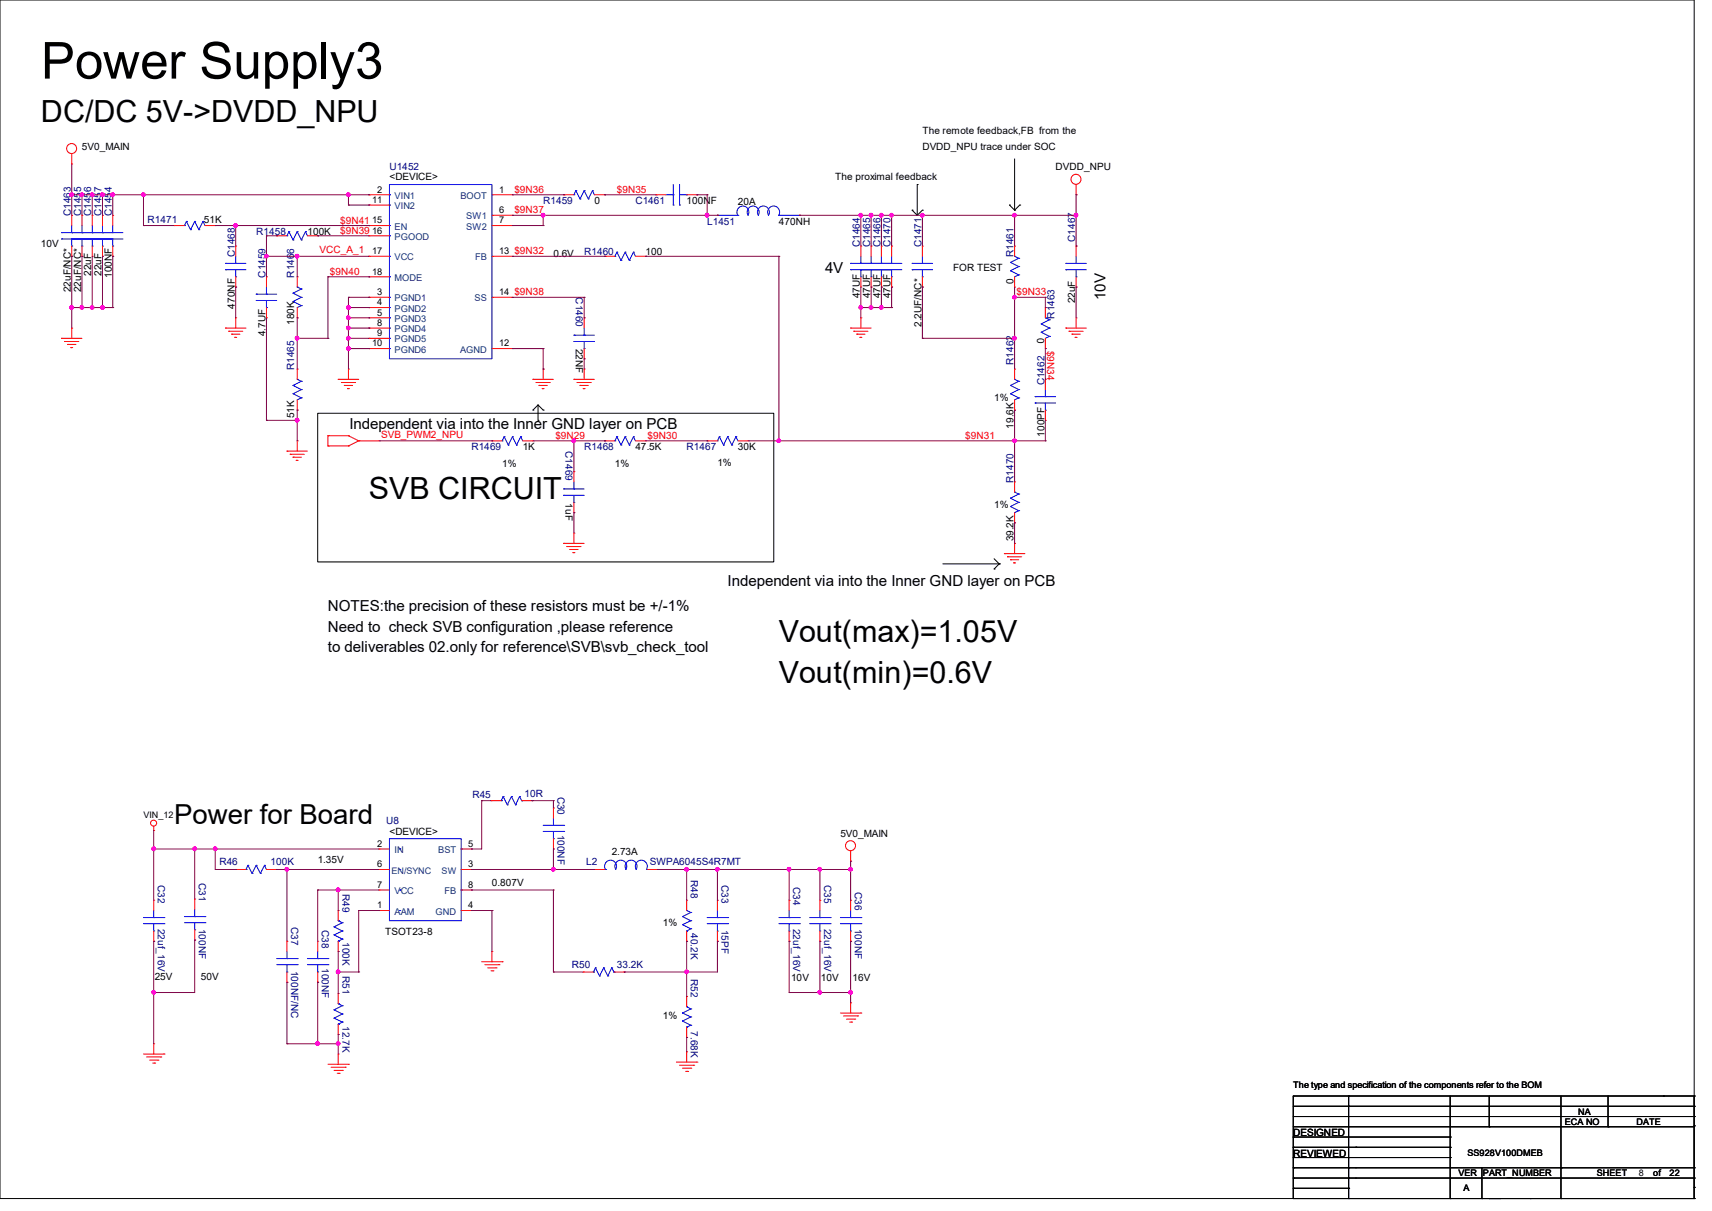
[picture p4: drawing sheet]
<svg xmlns="http://www.w3.org/2000/svg" width="297mm" height="210mm" viewBox="0 0 297 210" stroke-linecap="round" stroke-linejoin="round" font-family="sans-serif">
<g fill="none" stroke="#000" stroke-width=".17">
<path d="M0 0h293.9v207.9h-293.9zM158.2 36.4h.1M158.2 36.4l.9 .9M159.1 32h.1M159.1 32v5.3M160 36.4h.1M160 36.4l-.9 .9M175.1 35.6h.1M175.1 35.6l.9 .8M176 36.4h.1M176 27.6v8.8M176.9 35.6h.1"/>
<path d="M176.9 35.6l-.9 .8M55.1 71.7h79.1v25.8h-79.1zM92.5 71.1h.1M93.3 72.9h.1M93.3 70.2v2.7M93.3 70.2l-.8 .9M93.3 70.2l.9 .9M94.2 71.1h.1M163.6 97.8h9.8M172.5 98.7h.1M172.5 96.9l.9 .9M173.4 97.8h.1"/>
<path d="M173.4 97.8l-.9 .9M224.4 191.9h69.5v3.5h-69.5zM224.4 197.2h.1M224.4 199h.1M224.4 190.1h.1M224.4 193.6h69.5M224.4 190.1v1.8M224.4 195.4v12.5M224.4 199h27.2M224.4 197.2h27.2M224.6 190.1h69.3M234 191.9h.1"/>
<path d="M234 190.1h.1M234 190.1v17.8M235.2 199h.1M251.6 199h.1M251.6 197.2h.1M251.6 190.1v17.8M258.4 195.4h.1M258.4 190.1v5.3M270.8 190.1v17.8M279 195.4h.1M279 190.1v5.3M288.6 190.1h.1"/>
<path d="M293.9 193.6h.1M293.9 191.9h.1M293.9 195.2h.1M293.9 190.1h.1M224.4 200.7h.1M224.4 202.5h.1M224.4 204.3h.1M224.4 206.1h.1M224.4 207.9h.1M224.4 200.7h27.2M224.4 202.5h69.5M224.4 204.3h69.5"/>
<path d="M224.4 206.1h9.6M234 200.7h.1M234 202.5h.1M234 204.3h.1M234 206.1h.1M234 207.9h.1M251.6 207.9h.1M251.6 200.7h.1M257.1 207.9h.1M257.1 202.5v5.4M258.4 207.9h.1M260.1 207.9h.1"/>
<path d="M265.5 207.9h.1M270.8 202.5h.1M270.8 207.9h.1M293.9 204.3h.1M293.9 207.9h.1M293.9 205.9h.1M293.9 202.5h.1"/>
</g>
<g fill="none" stroke="#f00" stroke-width=".17">
<path d="M12.4 28.4h.1M12.4 37.3h.1M12.4 26.7v1.7M12.4 37.3v1.8M14.2 37.3h.1M14.2 37.3v1.8M16 37.3h.1M16 37.3v1.8M17.8 37.3h.1M17.8 37.3v1.8M19.6 37.3h.1M19.6 37.3v1.8"/>
<path d="M30.2 39.1h.1M30.2 39.1h1.8M35.6 39.1h1.7M37.3 39.1h.1M64 33.8h.1M64 35.6h.1M64 39.1h.1M64 33.8h3.6M64 39.1h3.6M64 35.6h3.6M85.3 33.8h3.6M85.3 37.3h3.6"/>
<path d="M85.3 39.1h3.6M88.9 33.8h.1M88.9 37.3h.1M88.9 39.1h.1M97.8 33.8h.1M97.8 33.8h1.8M103.1 33.8h1.8M104.9 33.8h.1M113.8 33.8h.1M113.8 33.8h1.8M119.1 33.8h1.8M120.9 33.8h.1"/>
<path d="M124.5 37.3h.1M138.7 37.3h.1M186.7 33.8h.1M186.7 32v1.8M10.7 58.7h.1M10.7 58.7h3.5M11.2 59.2h.1M11.2 59.2h2.5M11.7 59.7h.1M11.7 59.7h1.5M12.4 56.9h.1M12.4 44.4h.1"/>
<path d="M12.4 42.7v1.7M12.4 56.9v1.8M14.2 44.4h.1M14.2 42.7v1.7M16 44.4h.1M16 42.7v1.7M17.8 44.4h.1M17.8 42.7v1.7M19.6 44.4h.1M19.6 42.7v1.7M39.1 56.9h.1M39.1 56.9h3.6"/>
<path d="M39.7 57.4h.1M39.7 57.4h2.4M40.2 58h.1M40.2 58h1.4M40.7 58.5h.1M40.7 58.5h.4M40.9 55.1h.1M40.9 42.7h.1M40.9 49.8h.1M40.9 42.7v1.7M40.9 48v1.8M40.9 55.1v1.8"/>
<path d="M46.2 48h.1M46.2 55.1h.1M46.2 48v1.8M46.2 53.3v1.8M48 40.9h.1M48 40.9h1.8M51.6 48h.1M51.6 55.1h.1M51.6 48v1.8M51.6 53.3v1.8M53.3 40.9h1.8M55.1 40.9h.1"/>
<path d="M64 51.6h.1M64 53.3h.1M64 55.1h.1M64 56.9h.1M64 58.7h.1M64 40.9h.1M64 44.4h.1M64 48h.1M64 56.9h3.6M64 58.7h3.6M64 51.6h3.6M64 53.3h3.6"/>
<path d="M64 55.1h3.6M64 44.4h3.6M64 40.9h3.6M64 48h3.6M85.3 51.6h3.6M85.3 44.4h3.6M88.9 44.4h.1M88.9 51.6h.1M101.3 55.1h.1M101.3 55.1v1.8M104.9 44.4h.1M104.9 44.4h1.8"/>
<path d="M110.2 44.4h1.8M112 44.4h.1M147.6 56.9h.1M147.6 56.9h3.5M148.1 57.4h.1M148.1 57.4h2.5M148.6 58h.1M148.6 58h1.5M149.2 58.5h.1M149.2 58.5h.3M149.4 55.1h.1M149.4 42.7h.1"/>
<path d="M149.4 49.8h.1M149.4 42.7v1.7M149.4 48v1.8M149.4 55.1v1.8M151.1 42.7h.1M151.1 49.8h.1M151.1 42.7v1.7M151.1 48v1.8M152.9 42.7h.1M152.9 49.8h.1M152.9 42.7v1.7M152.9 48v1.8"/>
<path d="M154.7 42.7h.1M154.7 49.8h.1M154.7 42.7v1.7M154.7 48v1.8M160 42.7h.1M160 49.8h.1M160 42.7v1.7M160 48v1.8M176 42.7h.1M176 49.8h.1M176 42.7v1.7M176 48v1.8"/>
<path d="M181.4 53.3h.1M181.4 53.3v1.8M181.4 58.7v1.8M184.9 56.9h.1M184.9 56.9h3.6M185.5 57.4h.1M185.5 57.4h2.4M186 58h.1M186 58h1.4M186.5 58.5h.1M186.5 58.5h.4M186.7 55.1h.1"/>
<path d="M186.7 42.7h.1M186.7 49.8h.1M186.7 42.7v1.7M186.7 48v1.8M186.7 55.1v1.8M12.3 60.3h.1M12.3 60.3h.3M49.8 78.2h.1M49.8 78.2h3.5M50.3 78.8h.1M50.3 78.8h2.5M50.8 79.3h.1"/>
<path d="M50.8 79.3h1.5M51.4 79.8h.1M51.4 79.8h.3M51.6 76.5h.1M51.6 64h.1M51.6 71.1h.1M51.6 64v1.8M51.6 69.3v1.8M51.6 76.5v1.7M56.9 77.3h.1M56.9 75.6h.1M56.9 77.3h3.6"/>
<path d="M56.9 75.6v1.7M56.9 75.6h3.6M58.7 65.8h.1M58.7 65.8h3.5M59.2 66.3h.1M59.2 66.3h2.5M59.7 66.8h.1M59.7 66.8h1.5M60.3 67.4h.1M60.3 67.4h.3M60.5 64h.1M60.5 75.6h.1"/>
<path d="M60.5 77.3h.1M60.5 64v1.8M60.5 75.6l1.7 .9M62.2 76.5h.1M62.2 76.5h3.6M62.2 76.5l-1.7 .8M64 60.5h.1M64 60.5h3.6M65.8 76.5h.1M85.3 76.5h.1M85.3 76.5h1.8M85.3 60.5h3.6"/>
<path d="M88.9 60.5h.1M90.7 76.5h1.8M92.5 65.8h.1M92.5 76.5h.1M92.5 65.8h3.5M93 66.3h.1M93 66.3h2.5M93.5 66.8h.1M93.5 66.8h1.5M94.1 67.4h.1M94.1 67.4h.3M94.2 64h.1"/>
<path d="M94.2 64v1.8M99.6 65.8h.1M99.6 65.8h3.5M100.1 66.3h.1M100.1 66.3h2.5M100.6 66.8h.1M100.6 66.8h1.5M101.2 67.4h.1M101.2 67.4h.3M101.3 64h.1M101.3 62.2h.1M101.3 60.5v1.7"/>
<path d="M101.3 64v1.8M104.9 76.5h.1M104.9 76.5h1.8M110.2 76.5h1.8M112 76.5h.1M122.7 76.5h.1M122.7 76.5h1.8M128 76.5h1.8M129.8 76.5h.1M176 64h.1M176 71.1h.1M176 64v1.8"/>
<path d="M176 69.3v1.8M181.4 65.8h.1M181.4 72.9h.1M181.4 60.5h.1M181.4 65.8v1.8M181.4 71.1v1.8M97.8 94.2h.1M97.8 94.2h3.5M98.3 94.8h.1M98.3 94.8h2.5M98.8 95.3h.1M98.8 95.3h1.5"/>
<path d="M99.4 95.8h.1M99.4 95.8h.3M99.6 92.5h.1M99.6 81.8h.1M99.6 88.9h.1M99.6 81.8v1.8M99.6 87.1v1.8M99.6 92.5v1.7M174.2 96h.1M174.2 96h3.6M174.8 96.6h.1M174.8 96.6h2.4"/>
<path d="M175.3 97.1h.1M175.3 97.1h1.4M175.9 97.6h.1M175.9 97.6h.3M176 94.2h.1M176 83.6h.1M176 90.7h.1M176 83.6v1.7M176 88.9v1.8M176 94.2v1.8M85.2 138.9h.1M85.2 138.9h1.8"/>
<path d="M90.5 138.9h1.8M92.3 138.9h.1M26.7 144h.1M26.7 156.1h.1M26.7 143.3v.7M26.7 156.1v1.8M33.8 155.9h.1M33.8 155.9v1.8M40.9 150.8h.1M40.9 150.8h1.8M46.2 150.8h1.8M48 150.8h.1"/>
<path d="M58.7 157.9h.1M58.7 157.9v1.8M65.8 157.9h.1M65.8 147.2h.1M65.8 150.8h.1M65.8 154.3h.1M65.8 150.8h1.8M65.8 157.9h1.8M65.8 147.2h1.8M65.8 154.3h1.8M80 150.8h1.8M80 157.9h1.8"/>
<path d="M80 147.2h1.8M80 154.3h1.8M81.8 150.8h.1M81.8 157.9h.1M81.8 147.2h.1M81.8 154.3h.1M96 140.1h.1M96 147.2h.1M96 140.1v1.8M96 145.5v1.7M103.1 150.8h.1M103.1 150.8h1.8"/>
<path d="M112.4 150.8h1.7M114.1 150.8h.1M119.1 156.1h.1M119.1 156.1v1.8M124.5 156.1h.1M124.5 156.1v1.8M136.9 156.1h.1M136.9 156.1v1.8M142.2 156.1h.1M142.2 156.1v1.8M147.6 149.4h.1M147.6 156.1h.1"/>
<path d="M147.6 147.6v1.8M147.6 156.1v1.8M26.7 163.2h.1M26.7 161.5v1.7M33.8 163h.1M33.8 161.2v1.8M49.8 163.2h.1M49.8 170.3h.1M49.8 163.2v1.8M49.8 168.6v1.7M55.1 163.2h.1M55.1 170.3h.1"/>
<path d="M55.1 163.2v1.8M55.1 168.6v1.7M58.7 165h.1M58.7 172.3h.1M58.7 179.4h.1M58.7 163.2v1.8M58.7 172.3v1.8M58.7 177.6v1.8M83.6 166.8h3.5M84.1 167.3h2.5M84.6 167.9h1.5M85.2 168.4h.3"/>
<path d="M85.3 165h.1M85.3 165v1.8M85.5 168.4h.1M86.1 167.9h.1M86.6 167.3h.1M87.1 166.8h.1M101.2 168.6h.1M101.2 168.6h1.8M106.5 168.6h1.8M108.3 168.6h.1M119.1 163.2h.1M119.1 172.8h.1"/>
<path d="M119.1 179.9h.1M119.1 161.5v1.7M119.1 172.8v1.8M119.1 178.1v1.8M124.5 163.2h.1M124.5 161.5v1.7M136.9 163.2h.1M136.9 161.5v1.7M142.2 163.2h.1M142.2 161.5v1.7M145.8 175.7h3.6M146.3 176.2h2.5"/>
<path d="M146.9 176.7h1.4M147.4 177.2h.3M147.6 173.9h.1M147.6 163.2h.1M147.6 161.5v1.7M147.6 173.9v1.8M147.7 177.2h.1M148.3 176.7h.1M148.8 176.2h.1M149.4 175.7h.1M24.9 182.8h3.5M25.4 183.3h2.5"/>
<path d="M26 183.9h1.4M26.5 184.4h.3M26.7 181h.1M26.7 181v1.8M26.8 184.4h.1M27.4 183.9h.1M27.9 183.3h.1M28.4 182.8h.1M56.9 184.6h3.6M57.4 185.1h2.5M58 185.6h1.4M58.5 186.1h.3"/>
<path d="M58.7 182.8h.1M58.7 182.8v1.8M58.8 186.1h.1M59.4 185.6h.1M59.9 185.1h.1M60.5 184.6h.1M117.3 184.2h3.6M117.9 184.7h2.5M118.4 185.3h1.4M119 185.8h.3M119.1 182.4h.1M119.1 182.4v1.8"/>
<path d="M119.3 185.8h.1M119.8 185.3h.1M120.4 184.7h.1M120.9 184.2h.1"/>
<circle cx="12.4" cy="25.8" r=".87"/>
<circle cx="186.7" cy="31.1" r=".87"/>
<circle cx="26.7" cy="142.7" r=".52"/>
<circle cx="147.6" cy="146.7" r=".87"/>
</g>
<g fill="none" stroke="#00f" stroke-width=".17">
<path d="M12.4 39.1v1.2M14.2 39.1v1.2M16 39.1v1.2M17.8 39.1v1.2M19.6 39.1v1.2M32 39.1h.1M32.3 38.4h.1M32.3 38.4l.8 1.4M32.3 38.4l-.3 .7M33.1 39.8h.1M33.8 38.4h.1M33.8 38.4l.7 1.4"/>
<path d="M33.8 38.4l-.7 1.4M34.5 39.8h.1M35.2 38.4h.1M35.2 38.4l-.7 1.4M35.2 38.4l.4 .7M67.6 32h17.7v30.2h-17.7zM67.6 33.8h.1M67.6 35.6h.1M67.6 39.1h.1M85.3 33.8h.1M85.3 37.3h.1M85.3 39.1h.1"/>
<path d="M99.6 33.8h.1M99.9 33.1h.1M99.9 33.1l.7 1.4M99.9 33.1l-.3 .7M100.6 34.5h.1M101.3 33.1h.1M101.3 33.1l.8 1.4M101.3 33.1l-.7 1.4M102.1 34.5h.1M102.8 33.1h.1M102.8 33.1l-.7 1.4M102.8 33.1l.3 .7"/>
<path d="M115.6 33.8h1.2M116.8 33.8h.1M116.8 35.6h.1M116.8 32v3.6M117.9 35.6h.1M117.9 33.8h1.2M117.9 32v3.6M119.1 33.8h.1M124.5 37.3h3.5M128 37.3h.1M135.1 37.3a1.05 1.05 0 0 0-.9-1.6 1.05 1.05 0 0 0-.9 1.6 1.05 1.05 0 0 0-.9-1.6 1.05 1.05 0 0 0-.8 1.6 1.05 1.05 0 0 0-.9-1.6 1.05 1.05 0 0 0-.9 1.6 1.05 1.05 0 0 0-.9-1.6 1.05 1.05 0 0 0-.9 1.6M135.1 37.3h.1"/>
<path d="M135.1 37.3h3.6M10.7 41.4h.1M10.7 40.3h.1M10.7 41.4h10.6M10.7 40.3h10.6M12.4 41.4h.1M12.4 40.3h.1M12.4 42.7h.1M12.4 41.4v1.3M14.2 42.7h.1M14.2 40.3h.1M14.2 41.4h.1"/>
<path d="M14.2 41.4v1.3M16 41.4h.1M16 40.3h.1M16 42.7h.1M16 41.4v1.3M17.8 42.7h.1M17.8 40.3h.1M17.8 41.4h.1M17.8 41.4v1.3M19.6 42.7h.1M19.6 40.3h.1M19.6 41.4v1.3"/>
<path d="M39.1 46.8h.1M39.1 45.7h.1M39.1 46.8h3.6M39.1 45.7h3.6M40.9 48h.1M40.9 45.7h.1M40.9 44.4v1.3M40.9 46.8v1.2M44.4 52.1h.1M44.4 51h.1M44.4 52.1h3.6M44.4 51h3.6"/>
<path d="M46.2 53.3h.1M46.2 51h.1M46.2 49.8v1.2M46.2 52.1v1.2M49.8 40.9h.1M50.1 40.2h.1M50.1 40.2l.7 1.4M50.1 40.2l-.3 .7M50.8 41.6h.1M50.8 50.8h.1M50.8 52.3h.1M50.8 50.8l1.5 .8"/>
<path d="M50.8 52.3l1.5 .7M51.6 40.2h.1M51.6 49.8h.1M51.6 40.2l.7 1.4M51.6 40.2l-.8 1.4M51.6 49.8l.7 .3M52.3 41.6h.1M52.3 51.6h.1M52.3 50.1h.1M52.3 53h.1M52.3 51.6l-1.5 .7M52.3 50.1l-1.5 .7"/>
<path d="M52.3 53l-.7 .3M53 40.2h.1M53 40.2l-.7 1.4M53 40.2l.3 .7M67.6 51.6h.1M67.6 53.3h.1M67.6 55.1h.1M67.6 56.9h.1M67.6 58.7h.1M67.6 40.9h.1M67.6 44.4h.1M67.6 48h.1"/>
<path d="M85.3 44.4h.1M85.3 51.6h.1M99.6 59.2h.1M99.6 58.1h.1M99.6 59.2h3.5M99.6 58.1h3.5M101.3 58.1h.1M101.3 56.9v1.2M101.3 59.2v1.3M106.7 44.4h.1M107 43.7h.1M107 43.7l.7 1.5"/>
<path d="M107 43.7l-.3 .7M107.7 45.2h.1M108.5 43.7h.1M108.5 43.7l.7 1.5M108.5 43.7l-.8 1.5M109.2 45.2h.1M109.9 43.7h.1M109.9 43.7l-.7 1.5M109.9 43.7l.3 .7M147.6 46.8h.1M147.6 45.7h.1M147.6 46.8h8.9"/>
<path d="M147.6 45.7h8.9M149.4 48h.1M149.4 45.7h.1M149.4 46.8h.1M149.4 44.4v1.3M149.4 46.8v1.2M151.1 46.8h.1M151.1 45.7h.1M151.1 48h.1M151.1 44.4v1.3M151.1 46.8v1.2M152.9 48h.1"/>
<path d="M152.9 45.7h.1M152.9 46.8h.1M152.9 44.4v1.3M152.9 46.8v1.2M154.7 48h.1M154.7 45.7h.1M154.7 44.4v1.3M154.7 46.8v1.2M158.2 46.8h.1M158.2 45.7h.1M158.2 46.8h3.6M158.2 45.7h3.6"/>
<path d="M160 48h.1M160 45.7h.1M160 44.4v1.3M160 46.8v1.2M175.3 45.5h.1M175.3 46.9h.1M175.3 45.5l1.4 .7M175.3 46.9l1.4 .8M176 44.4h.1M176 44.4l.7 .4M176.7 46.2h.1M176.7 44.8h.1"/>
<path d="M176.7 47.7h.1M176.7 46.2l-1.4 .7M176.7 44.8l-1.4 .7M176.7 47.7l-.7 .3M180.6 56.2h.1M180.6 57.6h.1M180.6 56.2l1.5 .7M180.6 57.6l1.5 .7M181.4 55.1h.1M181.4 55.1l.7 .4M182.1 56.9h.1M182.1 55.5h.1"/>
<path d="M182.1 58.3h.1M182.1 56.9l-1.5 .7M182.1 55.5l-1.5 .7M182.1 58.3l-.7 .4M184.9 46.8h.1M184.9 45.7h.1M184.9 46.8h3.6M184.9 45.7h3.6M186.7 48h.1M186.7 45.7h.1M186.7 44.4v1.3M186.7 46.8v1.2"/>
<path d="M50.8 66.8h.1M50.8 68.3h.1M50.8 66.8l1.5 .8M50.8 68.3l1.5 .7M51.6 65.8h.1M51.6 65.8l.7 .3M52.3 67.6h.1M52.3 66.1h.1M52.3 69h.1M52.3 67.6l-1.5 .7M52.3 66.1l-1.5 .7M52.3 69l-.7 .3"/>
<path d="M67.6 60.5h.1M85.3 60.5h.1M87.1 76.5h.1M87.5 75.7h.1M87.5 75.7l.7 1.5M87.5 75.7l-.4 .8M88.2 77.2h.1M88.9 75.7h.1M88.9 75.7l.7 1.5M88.9 75.7l-.7 1.5M89.6 77.2h.1M90.3 75.7h.1"/>
<path d="M90.3 75.7l-.7 1.5M90.3 75.7l.4 .8M101.3 60.5h.1M106.7 76.5h.1M107 75.7h.1M107 75.7l.7 1.5M107 75.7l-.3 .8M107.7 77.2h.1M108.5 75.7h.1M108.5 75.7l.7 1.5M108.5 75.7l-.8 1.5M109.2 77.2h.1"/>
<path d="M109.9 75.7h.1M109.9 75.7l-.7 1.5M109.9 75.7l.3 .8M124.5 76.5h.1M124.8 75.7h.1M124.8 75.7l.7 1.5M124.8 75.7l-.3 .8M125.5 77.2h.1M126.2 75.7h.1M126.2 75.7l.8 1.5M126.2 75.7l-.7 1.5M127 77.2h.1"/>
<path d="M127.7 75.7h.1M127.7 75.7l-.7 1.5M127.7 75.7l.3 .8M175.3 66.8h.1M175.3 68.3h.1M175.3 66.8l1.4 .8M175.3 68.3l1.4 .7M176 65.8h.1M176 65.8l.7 .3M176.7 67.6h.1M176.7 66.1h.1M176.7 69h.1"/>
<path d="M176.7 67.6l-1.4 .7M176.7 66.1l-1.4 .7M176.7 69l-.7 .3M179.6 69.9h.1M179.6 68.8h.1M179.6 69.9h3.5M179.6 68.8h3.5M181.4 71.1h.1M181.4 68.8h.1M181.4 67.6v1.2M181.4 69.9v1.2M97.8 85.9h.1"/>
<path d="M97.8 84.8h.1M97.8 85.9h3.5M97.8 84.8h3.5M99.6 87.1h.1M99.6 84.8h.1M99.6 83.6v1.2M99.6 85.9v1.2M175.3 86.4h.1M175.3 87.8h.1M175.3 86.4l1.4 .7M175.3 87.8l1.4 .8M176 85.3h.1"/>
<path d="M176 85.3l.7 .4M176.7 87.1h.1M176.7 85.7h.1M176.7 88.6h.1M176.7 87.1l-1.4 .7M176.7 85.7l-1.4 .7M176.7 88.6l-.7 .3M87 138.9h.1M87.3 138.1h.1M87.3 138.1l.7 1.5M87.3 138.1l-.3 .8M88 139.6h.1"/>
<path d="M88.7 138.1h.1M88.7 138.1l.8 1.5M88.7 138.1l-.7 1.5M89.5 139.6h.1M90.1 138.1h.1M90.1 138.1l-.6 1.5M90.1 138.1l.4 .8M90.5 138.9h.1M24.9 159.1h3.5M26.7 159.1h.1M26.7 157.9v1.2M28.4 159.1h.1"/>
<path d="M32 159h3.6M33.8 159h.1M33.8 157.7v1.3M35.6 159h.1M42.7 150.8h.1M43 150.1h.1M43 150.1l.7 1.4M43 150.1l-.3 .7M43.7 151.5h.1M44.4 150.1h.1M44.4 150.1l.8 1.4M44.4 150.1l-.7 1.4"/>
<path d="M45.2 151.5h.1M45.9 150.1h.1M45.9 150.1l-.7 1.4M45.9 150.1l.3 .7M46.2 150.8h.1M58.7 159.7h.1M58.7 159.7l.7 .3M67.6 145.5h12.4v14.2h-12.4zM69.3 154.3h.1M69.3 157.9h.1M69.3 150.8h.1M69.3 147.2h.1"/>
<path d="M80 147.2h.1M80 154.3h.1M80 157.9h.1M80 150.8h.1M94.2 144.2h3.6M94.2 143.1h3.6M96 145.5h.1M96 143.1h.1M96 141.9v1.2M96 144.2v1.3M97.8 144.2h.1M97.8 143.1h.1"/>
<path d="M105.1 150.8h.1M106.8 150.8a1.05 1.05 0 0 0-.9-1.6 1.05 1.05 0 0 0-.9 1.6M108.6 150.8a1.05 1.05 0 0 0-.9-1.6 1.05 1.05 0 0 0-.9 1.6M110.4 150.8a1.05 1.05 0 0 0-.9-1.6 1.05 1.05 0 0 0-.9 1.6M112.2 150.8a1.05 1.05 0 0 0-1-1.6 1.05 1.05 0 0 0-.8 1.6M112.2 150.8h.1M118.4 159h.1M118.4 159l1.4 .7M119.1 157.9h.1M119.1 157.9l.7 .3M119.8 158.2h.1M119.8 159.7h.1"/>
<path d="M119.8 159.7l-1.4 .7M119.8 158.2l-1.4 .8M122.7 159.1h3.5M124.5 159.1h.1M124.5 157.9v1.2M126.2 159.1h.1M135.1 159.1h3.6M136.9 159.1h.1M136.9 157.9v1.2M138.7 159.1h.1M140.5 159.1h3.5M142.2 159.1h.1"/>
<path d="M142.2 157.9v1.2M144 159.1h.1M145.8 159.1h3.6M147.6 159.1h.1M147.6 157.9v1.2M149.4 159.1h.1M24.9 160.2h3.5M26.7 161.5h.1M26.7 160.2v1.3M28.4 160.2h.1M32 160h3.6M33.8 161.2h.1"/>
<path d="M33.8 160v1.2M35.6 160h.1M48 167.3h3.6M48 166.2h3.6M49.8 168.6h.1M49.8 166.2h.1M49.8 165v1.2M49.8 167.3v1.3M51.6 167.3h.1M51.6 166.2h.1M53.3 167.3h3.6M53.3 166.2h3.6"/>
<path d="M55.1 168.6h.1M55.1 166.2h.1M55.1 165v1.2M55.1 167.3v1.3M56.9 167.3h.1M56.9 166.2h.1M58 162.1h.1M58 160.7h.1M58 176.6h.1M58 175.1h.1M58 160.7l1.4 .8M58 162.1l1.4 .8"/>
<path d="M58 175.1l1.4 .8M58 176.6l1.4 .6M58.7 163.2h.1M58.7 177.6h.1M58.7 174.1h.1M58.7 174.1l.7 .3M59.4 160h.1M59.4 161.5h.1M59.4 162.9h.1M59.4 174.4h.1M59.4 175.9h.1M59.4 177.2h.1"/>
<path d="M59.4 161.5l-1.4 .6M59.4 160l-1.4 .7M59.4 162.9l-.7 .3M59.4 175.9l-1.4 .7M59.4 174.4l-1.4 .7M59.4 177.2l-.7 .4M103 168.6h.1M103.3 167.9h.1M103.3 167.9l.7 1.3M103.3 167.9l-.3 .7M104 169.2h.1M104.7 167.9h.1"/>
<path d="M104.7 167.9l.8 1.3M104.7 167.9l-.7 1.3M105.5 169.2h.1M106.1 167.9h.1M106.1 167.9l-.6 1.3M106.1 167.9l.4 .7M106.5 168.6h.1M118.4 160.4h.1M118.4 177.1h.1M118.4 175.7h.1M118.4 160.4l1.4 .7M118.4 175.7l1.4 .7"/>
<path d="M118.4 177.1l1.4 .7M119.1 161.5h.1M119.1 178.1h.1M119.1 174.6h.1M119.1 174.6l.7 .4M119.8 161.1h.1M119.8 175h.1M119.8 176.4h.1M119.8 177.8h.1M119.8 161.1l-.7 .4M119.8 176.4l-1.4 .7M119.8 175l-1.4 .7"/>
<path d="M119.8 177.8l-.7 .3M122.7 160.2h3.5M124.5 161.5h.1M124.5 160.2v1.3M126.2 160.2h.1M135.1 160.2h3.6M136.9 161.5h.1M136.9 160.2v1.3M138.7 160.2h.1M140.5 160.2h3.5M142.2 161.5h.1M142.2 160.2v1.3"/>
<path d="M144 160.2h.1M145.8 160.2h3.6M147.6 161.5h.1M147.6 160.2v1.3M149.4 160.2h.1"/>
</g>
<g fill="none" stroke="#800040" stroke-width=".17">
<path d="M12.4 33.8h.1M12.4 33.8h51.6M12.4 28.4v8.9M14.2 33.8h.1M14.2 33.8v3.5M16 33.8h.1M16 33.8v3.5M17.8 33.8h.1M17.8 33.8v3.5M19.6 33.8h.1M19.6 33.8v3.5M24.9 39.1h.1"/>
<path d="M24.9 33.8h.1M24.9 39.1h5.3M24.9 33.8v5.3M37.3 39.1h26.7M40.9 39.1h.1M40.9 39.1v3.6M60.5 33.8h.1M60.5 35.6h.1M60.5 33.8v1.8M60.5 35.6h3.5M64 39.1h.1M64 35.6h.1"/>
<path d="M64 33.8h.1M88.9 33.8h8.9M88.9 37.3h35.6M88.9 39.1h5.3M94.2 37.3h.1M94.2 39.1h.1M94.2 37.3v1.8M97.8 33.8h.1M104.9 33.8h.1M104.9 33.8h8.9M120.9 33.8h.1M120.9 33.8h1.8"/>
<path d="M122.7 37.3h.1M122.7 33.8h.1M122.7 33.8v3.5M124.5 37.3h.1M138.7 37.3h.1M138.7 37.3h48M149.4 37.3h.1M149.4 37.3v5.4M151.1 37.3h.1M151.1 37.3v5.4M152.9 37.3h.1M152.9 37.3v5.4"/>
<path d="M154.7 37.3h.1M154.7 37.3v5.4M160 37.3h.1M160 37.3v5.4M176 37.3h.1M176 37.3v5.4M186.7 37.3h.1M186.7 33.8h.1M186.7 33.8v8.9M12.4 53.3h.1M12.4 44.4h.1M12.4 44.4v12.5"/>
<path d="M12.4 53.3h7.2M14.2 53.3h.1M14.2 44.4h.1M14.2 44.4v8.9M16 53.3h.1M16 44.4v8.9M17.8 53.3h.1M17.8 44.4h.1M17.8 44.4v8.9M19.6 53.3h.1M19.6 44.4h.1M19.6 44.4v8.9"/>
<path d="M40.9 49.8h.1M40.9 49.8v5.3M46.2 44.4h.1M46.2 40.9h.1M46.2 44.4h17.8M46.2 40.9h1.8M46.2 40.9v7.1M46.2 55.1v17.8M48 40.9h.1M51.6 58.7h.1M51.6 55.1h.1M51.6 44.4h.1"/>
<path d="M51.6 58.7h5.3M51.6 44.4v3.6M51.6 55.1v8.9M55.1 40.9h.1M55.1 40.9h8.9M56.9 58.7h.1M56.9 48h.1M56.9 48v10.7M56.9 48h7.1M60.5 58.7h.1M60.5 56.9h.1M60.5 55.1h.1"/>
<path d="M60.5 53.3h.1M60.5 51.6h.1M60.5 58.7h3.5M60.5 51.6h3.5M60.5 51.6v12.4M60.5 53.3h3.5M60.5 56.9h3.5M60.5 55.1h3.5M64 48h.1M64 56.9h.1M64 51.6h.1M64 53.3h.1"/>
<path d="M64 55.1h.1M88.9 44.4h16M88.9 51.6h12.4M101.3 51.6h.1M101.3 55.1h.1M101.3 51.6v3.5M104.9 44.4h.1M112 44.4h.1M112 44.4h23.1M135.1 44.4h.1M135.1 44.4v32.1M149.4 53.3h.1"/>
<path d="M149.4 49.8v5.3M149.4 53.3h5.3M151.1 53.3h.1M151.1 49.8h.1M151.1 49.8v3.5M152.9 53.3h.1M152.9 49.8h.1M152.9 49.8v3.5M154.7 53.3h.1M154.7 49.8h.1M154.7 49.8v3.5M160 58.7h.1"/>
<path d="M160 49.8h.1M160 58.7h16M160 49.8v8.9M176 51.6h.1M176 58.7h.1M176 49.8v14.2M176 51.6h5.4M181.4 51.6h.1M181.4 53.3h.1M181.4 51.6v1.7M186.7 42.7h.1M186.7 49.8h.1"/>
<path d="M186.7 49.8v5.3M46.2 72.9h.1M46.2 72.9h5.4M51.6 72.9h.1M51.6 71.1h.1M51.6 71.1v5.4M60.5 60.5h.1M60.5 60.5h3.5M64 60.5h.1M65.8 76.5h19.5M85.3 76.5h.1M88.9 60.5h5.3"/>
<path d="M92.5 76.5h12.4M94.2 60.5h.1M94.2 64h.1M94.2 60.5v3.5M99.6 76.5h.1M99.6 76.5v5.3M101.3 62.2h.1M101.3 62.2v1.8M104.9 76.5h.1M112 76.5h10.7M122.7 76.5h.1M129.8 76.5h51.6"/>
<path d="M135.1 76.5h.1M176 76.5h.1M176 71.1h.1M176 71.1v12.5M181.4 76.5h.1M181.4 60.5h.1M181.4 60.5v5.3M181.4 72.9v3.6M99.6 88.9h.1M99.6 88.9v3.6M176 90.7h.1M176 90.7v3.5"/>
<path d="M83.6 138.9h.1M83.6 138.9v8.3h-1.8M83.6 138.9h1.6M92.3 138.9h.1M92.3 138.9h3.7M96 138.9h.1M96 138.9v1.2M26.7 147.2h.1M26.7 144v12.1M26.7 147.2h39.1M33.8 147.2h.1M33.8 147.2v8.7"/>
<path d="M37.3 147.2h.1M37.3 147.2v3.6h3.6M40.9 150.8h.1M48 150.8h.1M48 150.8h17.8M49.8 150.8h.1M49.8 150.8v12.4M55.1 154.3h.1M55.1 154.3v8.9M55.1 154.3h10.7M58.7 154.3h.1M58.7 154.3v3.6"/>
<path d="M62.2 157.9h.1M62.2 157.9h3.6M62.2 157.9v10.7M65.8 157.9h.1M81.8 154.3h.1M81.8 150.8h.1M81.8 147.2h.1M81.8 157.9h3.5M81.8 150.8h21.3M81.8 154.3h14.2M85.3 157.9h.1M85.3 157.9v7.1"/>
<path d="M96 154.3h.1M96 147.2h.1M96 150.8h.1M96 147.2v3.6M96 154.3v14.3M114.1 150.8h.1M114.1 150.8h33.5M119.1 150.8h.1M119.1 150.8v5.3M124.5 150.8h.1M124.5 150.8v5.3M136.9 150.8h.1"/>
<path d="M136.9 150.8v5.3M142.2 150.8h.1M142.2 150.8v5.3M147.6 149.4h.1M147.6 150.8h.1M147.6 149.4v6.7M26.7 172.1h.1M26.7 163.2h.1M26.7 163.2v17.8M33.8 163h.1M33.8 163v9.1h-7.1M49.8 170.3h.1"/>
<path d="M49.8 170.3v10.7M55.1 170.3h.1M55.1 170.3v10.7M58.7 179.4h.1M58.7 168.6h.1M58.7 165h.1M58.7 165v7.3M58.7 179.4v3.4M58.7 168.6h3.5M62.2 168.6h.1M96 168.6h.1M96 168.6h5.2"/>
<path d="M108.3 168.6h.1M119.1 179.9h.1M119.1 168.6h.1M119.1 163.2h.1M119.1 163.2v9.6M119.1 179.9v2.5M124.5 163.2h.1M124.5 163.2v5.4h-16.2M136.9 163.2h.1M136.9 172.1h.1M136.9 172.1h10.7M136.9 163.2v8.9"/>
<path d="M142.2 172.1h.1M142.2 163.2h.1M142.2 163.2v8.9M147.6 172.1h.1M147.6 163.2h.1M147.6 163.2v10.7M49.8 181h.1M49.8 181h8.9M58.7 181h.1"/>
</g>
<g fill="#f0f" stroke="#f0f" stroke-width=".17">
<circle cx="99.5" cy="76.4" r=".32"/>
<circle cx="176" cy="76.4" r=".32"/>
<circle cx="135.1" cy="76.4" r=".32"/>
<circle cx="176" cy="51.5" r=".32"/>
<circle cx="176" cy="58.7" r=".32"/>
<circle cx="94.2" cy="37.3" r=".32"/>
<circle cx="122.7" cy="37.3" r=".32"/>
<circle cx="51.5" cy="58.7" r=".32"/>
<circle cx="40.9" cy="39.1" r=".32"/>
<circle cx="24.9" cy="33.8" r=".32"/>
<circle cx="60.4" cy="33.8" r=".32"/>
<circle cx="12.4" cy="33.8" r=".32"/>
<circle cx="17.8" cy="33.8" r=".32"/>
<circle cx="19.5" cy="33.8" r=".32"/>
<circle cx="14.2" cy="33.8" r=".32"/>
<circle cx="16" cy="33.8" r=".32"/>
<circle cx="176" cy="37.3" r=".32"/>
<circle cx="186.7" cy="37.3" r=".32"/>
<circle cx="160" cy="37.3" r=".32"/>
<circle cx="149.3" cy="37.3" r=".32"/>
<circle cx="151.1" cy="37.3" r=".32"/>
<circle cx="152.9" cy="37.3" r=".32"/>
<circle cx="154.7" cy="37.3" r=".32"/>
<circle cx="16" cy="53.3" r=".32"/>
<circle cx="14.2" cy="53.3" r=".32"/>
<circle cx="17.8" cy="53.3" r=".32"/>
<circle cx="12.4" cy="53.3" r=".32"/>
<circle cx="60.4" cy="58.7" r=".32"/>
<circle cx="60.4" cy="56.9" r=".32"/>
<circle cx="60.4" cy="60.4" r=".32"/>
<circle cx="60.4" cy="53.3" r=".32"/>
<circle cx="60.4" cy="55.1" r=".32"/>
<circle cx="149.3" cy="53.3" r=".32"/>
<circle cx="151.1" cy="53.3" r=".32"/>
<circle cx="152.9" cy="53.3" r=".32"/>
<circle cx="51.5" cy="72.9" r=".32"/>
<circle cx="51.5" cy="44.4" r=".32"/>
<circle cx="46.2" cy="44.4" r=".32"/>
<circle cx="55.1" cy="181" r=".32"/>
<circle cx="58.7" cy="181" r=".32"/>
<circle cx="26.6" cy="172.1" r=".32"/>
<circle cx="147.6" cy="172.1" r=".32"/>
<circle cx="142.2" cy="172.1" r=".32"/>
<circle cx="26.6" cy="147.2" r=".32"/>
<circle cx="33.8" cy="147.2" r=".32"/>
<circle cx="37.3" cy="147.2" r=".32"/>
<circle cx="119.1" cy="168.5" r=".32"/>
<circle cx="49.8" cy="150.7" r=".32"/>
<circle cx="58.7" cy="154.3" r=".32"/>
<circle cx="96" cy="150.7" r=".32"/>
<circle cx="124.4" cy="150.7" r=".32"/>
<circle cx="147.6" cy="150.7" r=".32"/>
<circle cx="142.2" cy="150.7" r=".32"/>
<circle cx="119.1" cy="150.7" r=".32"/>
<circle cx="136.9" cy="150.7" r=".32"/>
<circle cx="58.7" cy="168.5" r=".32"/>
</g>
<text font-size="8.8" x="7.1" y="13.6">Power Supply3</text>
<g font-size="5.3">
<text x="7.1" y="21.1">DC/DC 5V-&gt;DVDD_NPU</text>
<text x="64" y="86.5">SVB CIRCUIT</text>
<text x="135.1" y="111.4">Vout(max)=1.05V</text>
<text x="135.1" y="118.5">Vout(min)=0.6V</text>
</g>
<text font-size="4.8" x="30.2" y="143">Power for Board</text>
<g font-size="2.6">
<text x="143.1" y="47.4">4V</text>
<text x="191.8" y="52.1" transform="rotate(-90 191.8 52.1)">10V</text>
<text x="60.6" y="74.4">Independent via into the Inner GND layer on PCB</text>
<text x="126.2" y="101.6">Independent via into the Inner GND layer on PCB</text>
<text x="56.9" y="106">NOTES:the precision of these resistors must be +/-1%</text>
<text x="56.9" y="113.2">to deliverables 02.only for reference\SVB\svb_check_tool</text>
<text x="56.9" y="109.6">Need to check SVB configuration ,please reference</text>
</g>
<g font-size="1.7">
<text x="160" y="23.3">The remote feedback,FB from the</text>
<text x="14.2" y="26">5V0_MAIN</text>
<text x="160" y="26">DVDD_NPU trace under SOC</text>
<text x="183.1" y="29.5">DVDD_NPU</text>
<text x="67.6" y="31.3">&lt;DEVICE&gt;</text>
<text x="103.1" y="35.4">0</text>
<text x="119.1" y="35.4">100NF</text>
<text x="128" y="35.6">20A</text>
<text x="144.9" y="31.3">The proximal feedback</text>
<text x="35.4" y="38.6">51K</text>
<text x="53.3" y="40.7">100K</text>
<text x="135.1" y="38.9">470NH</text>
<text x="7.1" y="42.8">10V</text>
<text x="15.8" y="47.8" transform="rotate(-90 15.8 47.8)">22uF</text>
<text x="17.6" y="47.8" transform="rotate(-90 17.6 47.8)">22uF</text>
<text x="96" y="44.6">0.6V</text>
<text x="112" y="44.3">100</text>
<text x="165.4" y="46.9">FOR TEST</text>
<text x="12.3" y="50.7" transform="rotate(-90 12.3 50.7)">22uF/NC*</text>
<text x="14.1" y="50.7" transform="rotate(-90 14.1 50.7)">22uF/NC*</text>
<text x="19.4" y="48.2" transform="rotate(-90 19.4 48.2)">100NF</text>
<text x="40.7" y="53.5" transform="rotate(-90 40.7 53.5)">470NF</text>
<text x="149.2" y="51.7" transform="rotate(-90 149.2 51.7)">47UF</text>
<text x="151" y="51.7" transform="rotate(-90 151 51.7)">47UF</text>
<text x="152.7" y="51.7" transform="rotate(-90 152.7 51.7)">47UF</text>
<text x="154.5" y="51.7" transform="rotate(-90 154.5 51.7)">47UF</text>
<text x="175.8" y="49.2" transform="rotate(-90 175.8 49.2)">0</text>
<text x="186.5" y="52.6" transform="rotate(-90 186.5 52.6)">22uF</text>
<text x="46.1" y="58.3" transform="rotate(-90 46.1 58.3)">4.7UF</text>
<text x="51.1" y="56.3" transform="rotate(-90 51.1 56.3)">180K</text>
<text x="159.8" y="56.7" transform="rotate(-90 159.8 56.7)">2.2UF/NC*</text>
<text x="179.9" y="58.7" transform="rotate(90 179.9 58.7)">0</text>
<text x="99.9" y="60.5" transform="rotate(90 99.9 60.5)">22NF</text>
<text x="172.5" y="69.5">1%</text>
<text x="51.1" y="72.6" transform="rotate(-90 51.1 72.6)">51K</text>
<text x="175.8" y="74.3" transform="rotate(-90 175.8 74.3)">19.6K</text>
<text x="181.2" y="75.7" transform="rotate(-90 181.2 75.7)">100PF</text>
<text x="87.1" y="81.1">1%</text>
<text x="90.7" y="78.1">1K</text>
<text x="106.7" y="81.1">1%</text>
<text x="110.2" y="78.1">47.5K</text>
<text x="124.5" y="80.7">1%</text>
<text x="128" y="78.1">30K</text>
<text x="98.1" y="87.3" transform="rotate(90 98.1 87.3)">1uF</text>
<text x="172.5" y="88.2">1%</text>
<text x="175.8" y="93.9" transform="rotate(-90 175.8 93.9)">39.2K</text>
<text x="55.1" y="149.7">1.35V</text>
<text x="67.6" y="144.7">&lt;DEVICE&gt;</text>
<text x="106.1" y="148.3">2.73A</text>
<text x="145.8" y="145.1">5V0_MAIN</text>
<text x="85.3" y="153.6">0.807V</text>
<text x="115" y="160.6">1%</text>
<text x="66.8" y="162.2">TSOT23-8</text>
<text x="26.8" y="170">25V</text>
<text x="34.8" y="170">50V</text>
<text x="137.2" y="170.2">10V</text>
<text x="142.4" y="170.2">10V</text>
<text x="147.9" y="170.2">16V</text>
<text x="115" y="176.7">1%</text>
<text x="224.4" y="197">DESIGNED</text>
<text x="224.4" y="200.6">REVIEWED</text>
</g>
<g font-size="1.7" fill="#000080">
<text x="67.6" y="29.5">U1452</text>
<text x="94.2" y="35.4">R1459</text>
<text x="110.2" y="35.4">C1461</text>
<text x="12.3" y="37.5" transform="rotate(-90 12.3 37.5)">C1463</text>
<text x="14.1" y="37.5" transform="rotate(-90 14.1 37.5)">C1455</text>
<text x="15.8" y="37.5" transform="rotate(-90 15.8 37.5)">C1456</text>
<text x="17.6" y="37.5" transform="rotate(-90 17.6 37.5)">C1457</text>
<text x="19.4" y="37.5" transform="rotate(-90 19.4 37.5)">C1454</text>
<text x="25.6" y="38.6">R1471</text>
<text x="44.4" y="40.7">R1458</text>
<text x="122.7" y="38.9">L1451</text>
<text x="186.5" y="42" transform="rotate(-90 186.5 42)">C1467</text>
<text x="40.7" y="44.6" transform="rotate(-90 40.7 44.6)">C1468</text>
<text x="101.3" y="44.3">R1460</text>
<text x="149.2" y="42.8" transform="rotate(-90 149.2 42.8)">C1464</text>
<text x="151" y="42.8" transform="rotate(-90 151 42.8)">C1465</text>
<text x="152.7" y="42.8" transform="rotate(-90 152.7 42.8)">C1466</text>
<text x="154.5" y="42.8" transform="rotate(-90 154.5 42.8)">C1470</text>
<text x="159.8" y="42.8" transform="rotate(-90 159.8 42.8)">C1471</text>
<text x="175.8" y="44.6" transform="rotate(-90 175.8 44.6)">R1461</text>
<text x="46.1" y="48.2" transform="rotate(-90 46.1 48.2)">C1459</text>
<text x="51.1" y="48.2" transform="rotate(-90 51.1 48.2)">R1466</text>
<text x="99.9" y="51.6" transform="rotate(90 99.9 51.6)">C1460</text>
<text x="183" y="55.3" transform="rotate(-90 183 55.3)">R1463</text>
<text x="51.1" y="64.2" transform="rotate(-90 51.1 64.2)">R1465</text>
<text x="175.8" y="63.3" transform="rotate(-90 175.8 63.3)">R1462</text>
<text x="181.2" y="66.8" transform="rotate(-90 181.2 66.8)">C1462</text>
<text x="81.8" y="78.1">R1469</text>
<text x="98.1" y="78.2" transform="rotate(90 98.1 78.2)">C1469</text>
<text x="101.3" y="78.1">R1468</text>
<text x="119.1" y="78.1">R1467</text>
<text x="175.8" y="83.7" transform="rotate(-90 175.8 83.7)">R1470</text>
<text x="67" y="143">U8</text>
<text x="82" y="138.3">R45</text>
<text x="91" y="138.2">10R</text>
<text x="96.7" y="138.1" transform="rotate(90 96.7 138.1)">C30</text>
<text x="96.7" y="144.7" transform="rotate(90 96.7 144.7)">100NF</text>
<text x="27.4" y="153.5" transform="rotate(90 27.4 153.5)">C32</text>
<text x="34.5" y="153.1" transform="rotate(90 34.5 153.1)">C31</text>
<text x="38.1" y="150.1">R46</text>
<text x="47" y="150.1">100K</text>
<text x="59.4" y="155" transform="rotate(90 59.4 155)">R49</text>
<text x="101.7" y="150.1">L2</text>
<text x="112.7" y="150.1">SWPA6045S4R7MT</text>
<text x="119.8" y="152.6" transform="rotate(90 119.8 152.6)">R48</text>
<text x="125.2" y="153.5" transform="rotate(90 125.2 153.5)">C33</text>
<text x="137.6" y="153.8" transform="rotate(90 137.6 153.8)">C34</text>
<text x="143" y="153.5" transform="rotate(90 143 153.5)">C35</text>
<text x="148.3" y="154.7" transform="rotate(90 148.3 154.7)">C36</text>
<text x="27.4" y="161.1" transform="rotate(90 27.4 161.1)">22uf_16V</text>
<text x="34.5" y="161.1" transform="rotate(90 34.5 161.1)">100NF</text>
<text x="50.5" y="160.7" transform="rotate(90 50.5 160.7)">C37</text>
<text x="55.8" y="161.2" transform="rotate(90 55.8 161.2)">C38</text>
<text x="119.8" y="161.8" transform="rotate(90 119.8 161.8)">40.2K</text>
<text x="125.2" y="161.3" transform="rotate(90 125.2 161.3)">15PF</text>
<text x="137.6" y="161.1" transform="rotate(90 137.6 161.1)">22uf_16V</text>
<text x="143" y="161.1" transform="rotate(90 143 161.1)">22uf_16V</text>
<text x="148.3" y="161.1" transform="rotate(90 148.3 161.1)">100NF</text>
<text x="55.8" y="167.8" transform="rotate(90 55.8 167.8)">100NF</text>
<text x="59.4" y="163.4" transform="rotate(90 59.4 163.4)">100K</text>
<text x="99.2" y="167.9">R50</text>
<text x="107" y="167.9">33.2K</text>
<text x="50.5" y="168.4" transform="rotate(90 50.5 168.4)">100NF/NC</text>
<text x="59.4" y="169.3" transform="rotate(90 59.4 169.3)">R51</text>
<text x="119.8" y="169.8" transform="rotate(90 119.8 169.8)">R52</text>
<text x="59.4" y="178" transform="rotate(90 59.4 178)">12.7K</text>
<text x="119.8" y="178.9" transform="rotate(90 119.8 178.9)">7.68K</text>
</g>
<g font-size="1.7" fill="#f00">
<text x="89.2" y="33.4">$9N36</text>
<text x="107" y="33.4">$9N35</text>
<text x="59" y="40.6">$9N39</text>
<text x="59" y="38.8">$9N41</text>
<text x="89.2" y="37">$9N37</text>
<text x="55.5" y="43.9">VCC_A_1</text>
<text x="57.2" y="47.7">$9N40</text>
<text x="176.4" y="51.2">$9N33</text>
<text x="181.7" y="60.8" transform="rotate(90 181.7 60.8)">$9N34</text>
<text x="66.1" y="75.9">SVB_PWM2_NPU</text>
<text x="96.4" y="76.1">$9N29</text>
<text x="112.4" y="76.1">$9N30</text>
<text x="167.5" y="76.1">$9N31</text>
</g>
<g font-size="1.6">
<text x="64.6" y="35.2">11</text>
<text x="65.4" y="33.4">2</text>
<text x="86.6" y="33.4">1</text>
<text x="64.6" y="38.7">15</text>
<text x="64.6" y="40.5">16</text>
<text x="86.6" y="37">6</text>
<text x="86.6" y="38.7">7</text>
<text x="64.6" y="44.1">17</text>
<text x="64.6" y="47.6">18</text>
<text x="86.6" y="44.1">13 $9N32</text>
<text x="65.4" y="51.2">3</text>
<text x="65.4" y="53">4</text>
<text x="86.6" y="51.2">14 $9N38</text>
<text x="65.4" y="54.7">5</text>
<text x="65.4" y="56.5">8</text>
<text x="65.4" y="58.3">9</text>
<text x="64.6" y="60.1">10</text>
<text x="86.6" y="60.1">12</text>
<text x="24.9" y="141.9">VIN_12</text>
<text x="65.4" y="146.9">2</text>
<text x="81.2" y="146.9">5</text>
<text x="65.4" y="150.4">6</text>
<text x="65.4" y="154">7</text>
<text x="81.2" y="150.4">3</text>
<text x="81.2" y="154">8</text>
<text x="65.4" y="157.5">1</text>
<text x="81.2" y="157.5">4</text>
<text x="224.4" y="188.7">The type and specification of the components refer to the BOM</text>
<text x="271.5" y="195.1">ECA NO</text>
<text x="273.8" y="193.3">NA</text>
<text x="283.9" y="195.1">DATE</text>
<text x="253" y="204">VER</text>
<text x="254.6" y="200.4">SS928V100DMEB</text>
<text x="257.3" y="204">PART_NUMBER</text>
<text x="277" y="204">SHEET</text>
<text x="284.3" y="204">8</text>
<text x="286.8" y="204">of</text>
<text x="289.6" y="204">22</text>
<text x="253.9" y="206.6">A</text>
</g>
<g font-size="1.6" fill="#004080">
<text x="68.5" y="34.5">VIN1</text>
<text x="79.9" y="34.5">BOOT</text>
<text x="68.5" y="36.3">VIN2</text>
<text x="68.5" y="39.8">EN</text>
<text x="68.5" y="41.6">PGOOD</text>
<text x="80.9" y="38.1">SW1</text>
<text x="80.9" y="39.8">SW2</text>
<text x="68.5" y="45.2">VCC</text>
<text x="82.4" y="45.2">FB</text>
<text x="68.5" y="52.3">PGND1</text>
<text x="68.5" y="48.7">MODE</text>
<text x="82.3" y="52.3">SS</text>
<text x="68.5" y="54.1">PGND2</text>
<text x="68.5" y="55.8">PGND3</text>
<text x="68.5" y="57.6">PGND4</text>
<text x="68.5" y="59.4">PGND5</text>
<text x="68.5" y="61.2">PGND6</text>
<text x="79.8" y="61.2">AGND</text>
<text x="68.5" y="148">IN</text>
<text x="76" y="148">BST</text>
<text x="67.9" y="151.5">EN/SYNC</text>
<text x="68.5" y="155.1">VCC</text>
<text x="76.6" y="151.5">SW</text>
<text x="77.1" y="155.1">FB</text>
<text x="68.5" y="158.6">AAM</text>
<text x="75.6" y="158.6">GND</text>
</g>
</svg>
